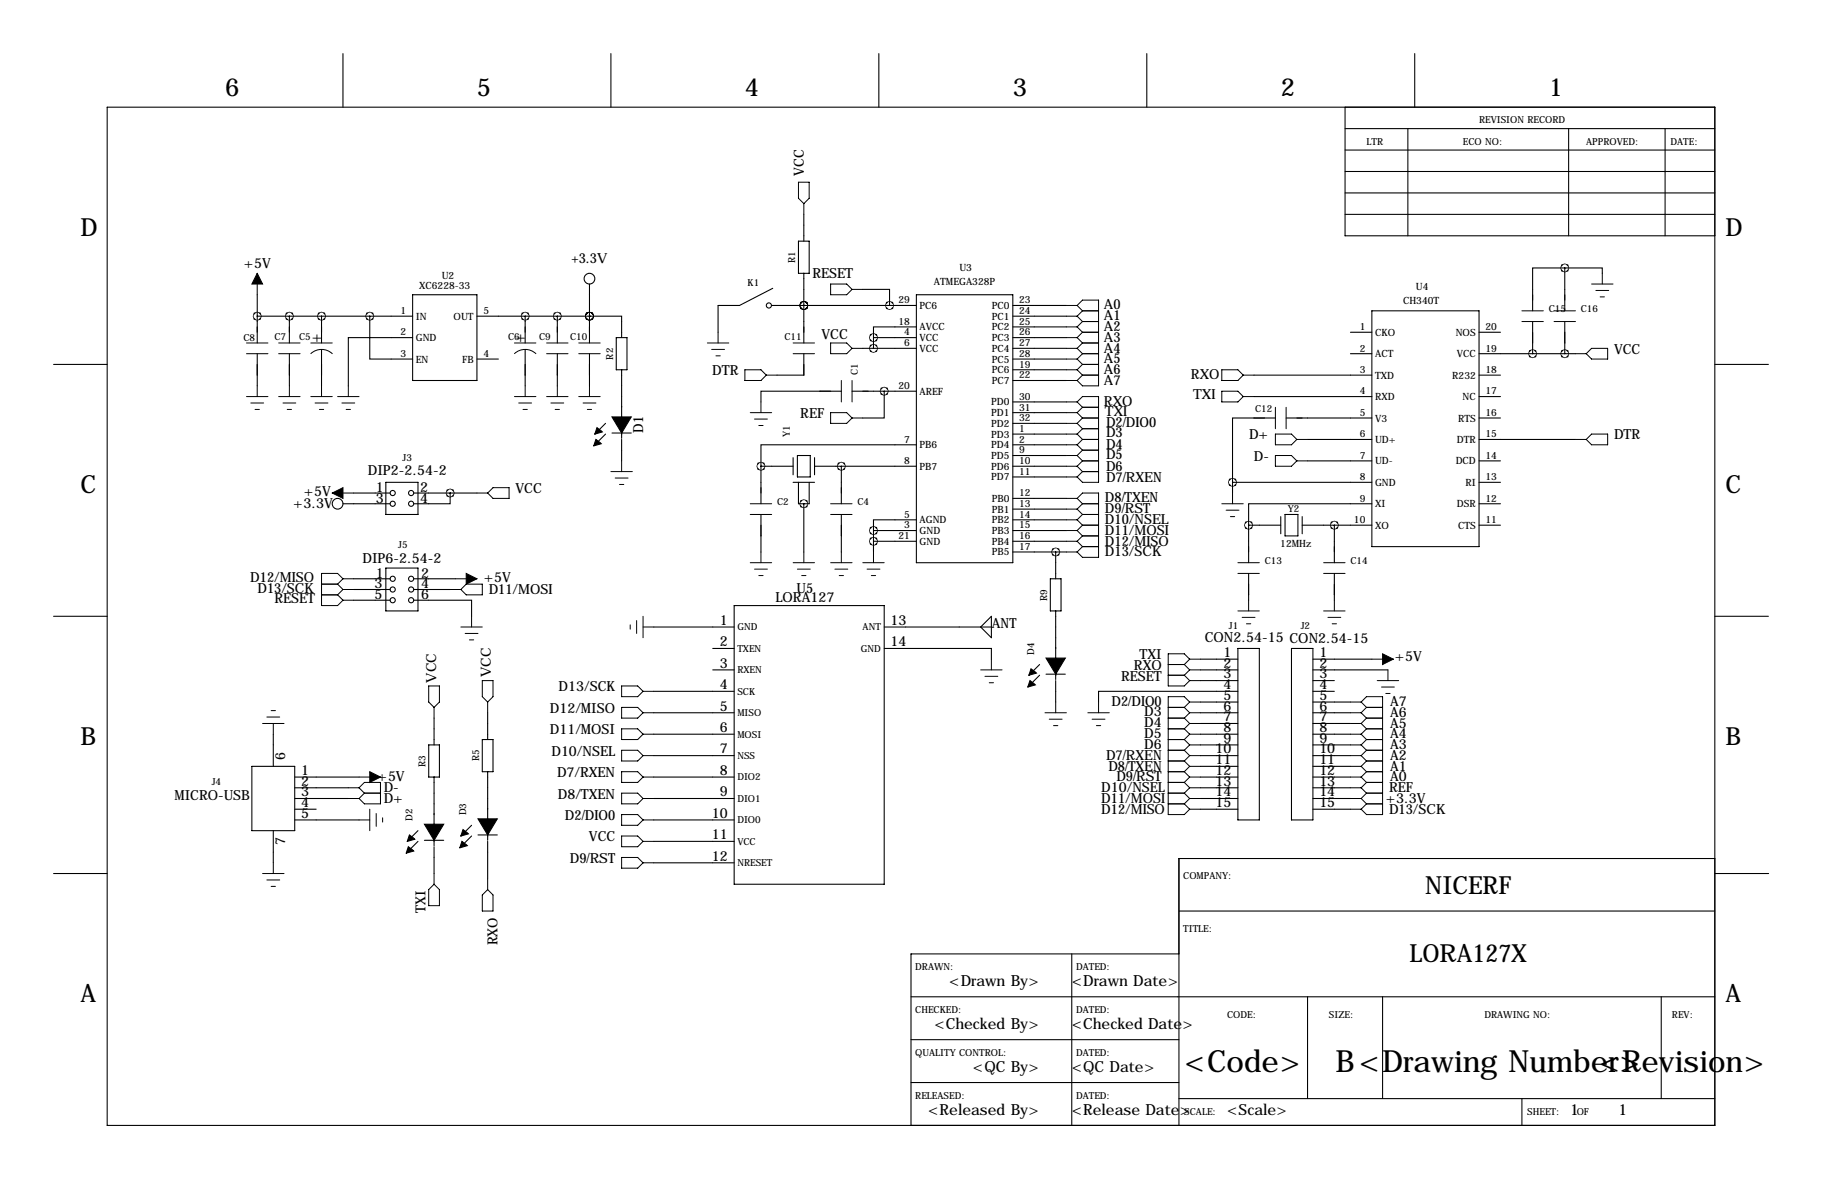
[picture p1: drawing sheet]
<svg xmlns="http://www.w3.org/2000/svg" width="432mm" height="279mm" viewBox="0 0 432 279" stroke-linecap="round" stroke-linejoin="round" font-family="sans-serif">
<g fill="none" stroke="#000" stroke-width=".25">
<path d="M81.3 12.7v12.7M144.8 12.7v12.7M208.3 12.7v12.7M271.8 12.7v12.7M335.3 12.7v12.7M25.4 25.4h381v241.3h-381zM318.8 30.5h87.6M318.8 35.6h87.6M318.8 25.4v30.5h87.6M333.7 30.5v25.4M371.8 30.5v25.4M394.6 30.5v25.4"/>
<path d="M189.2 57.2h2.6v7.6h-2.6zM190.5 50.8v6.4M318.8 45.7h87.6M318.8 50.8h87.6M318.8 40.6h87.6M61 69.8v11.5M61 74.9h36.8M68.6 74.9v6.4M76.2 74.9v6.4M87.6 74.9v10.2h10.2M97.8 69.8h15.2v20.4h-15.2zM113 74.9h26.7"/>
<path d="M124.5 74.9v6.4M132.1 74.9v6.4M139.7 74.9h7.6v5.1M139.7 74.9h.1M139.7 67.3v14M182.9 72.4h34.3M183.1 68.3l-7.8 4.1h-5.1v6.3M190.5 72.4h.1M190.5 64.8v16.5M204.5 68.6h6.3v3.8M217.2 77.5h-10.2v2.5M217.2 69.8h22.8v63.5h-22.8z"/>
<path d="M240 72.4h12.7M240 74.9h12.7M240 77.5h12.7M320 78.7h5.1M325.1 73.7h25.4v55.8h-25.4zM350.5 78.7h5.1M363.2 76.2v7.6M370.8 63.5h-7.6v10.2M370.8 63.5h8.9v1.3M370.8 63.5v10.2M370.8 76.2v7.6M12.7 86.4h12.7"/>
<path d="M61 83.8v7.6M68.6 83.8v7.6M76.2 82.8v8.6M97.8 80h-15.3v11.4M113 85.1h5.1M124.5 82.8v8.6M132.1 83.8v7.6M139.7 83.8v7.6M146 80h2.6v7.6h-2.6zM147.3 87.6v16.3M190.5 83.8v5.1h-6.4M199.4 92.7h-19.1v2.5"/>
<path d="M201.9 92.7h15.3M204.5 82.5h12.7M207 80h10.2M207 80v2.5M209.5 92.7v6.4h-5M240 87.6h12.7M240 80h12.7M240 90.2h12.7M240 85.1h12.7M240 82.5h12.7M240 95.2h12.7M240 97.8h12.7"/>
<path d="M297.2 88.9h27.9M297.2 94h27.9M302.3 99.1h-10.2v15.2M304.8 99.1h20.3M320 83.8h5.1M350.5 99.1h5.1M350.5 83.8h22.9M350.5 88.9h5.1M350.5 94h5.1M406.4 86.4h12.7M81.3 119.4h11.2M83.8 116.8h8.7"/>
<path d="M91.4 114.3h7.7v7.6h-7.7zM98 116.8h15M106.7 116.8v2.6h-8.7M143.5 100.3l-2.5 2.6M143.5 102.9l-2.5 2.5M145 102.6h4.6M147.3 104.1v5.1M180.3 110.5h7.7M180.3 110.5v8.9M188 108.5v4M188 114.3h5M189 107.9h3v5.1h-3z"/>
<path d="M189.2 114.3v5.1h2.6v-5.1M190.5 119.4v11.4M193 108.5v4M193 110.5h24.2M199.4 110.5v8.9M217.2 105.4h-36.9v5.1M240 107.9h12.7M240 113h12.7M240 110.5h12.7M240 105.4h12.7M240 100.3h12.7M240 102.9h12.7"/>
<path d="M240 118.1h12.7M292.1 114.3h33M292.1 114.3v2.5M309.9 104.1h15.2M309.9 109.2h15.2M325.1 119.4h-29.2v5.1M350.5 114.3h5.1M350.5 119.4h5.1M350.5 104.1h22.9M350.5 109.2h5.1M83.8 137.2h8.7M83.8 139.7h8.7"/>
<path d="M91.4 134.6h7.7v10.2h-7.7zM98 137.2h9.9M98 139.7h8.7M180.3 121.9v8.9M199.4 121.9v8.9M207 125.7h10.2M207 128.3h10.2M207 125.7v5.1M217.2 123.2h-10.2v2.5M240 123.2h12.7M240 125.7h12.7M240 128.3h12.7"/>
<path d="M240 120.7h12.7M240 130.8h12.7M248.9 137.2h2.6v7.6h-2.6zM250.2 130.8v6.4M295.9 124.5h7.6M295.9 124.5v8.8M295.9 135.9v6.3M303.5 122.4v4.1M304.5 121.9h3.1v5.1h-3.1zM308.6 122.4v4.1M308.6 124.5h16.5M316.2 124.5v8.8"/>
<path d="M316.2 135.9v6.3M350.5 124.5h5.1M12.7 146h12.7M83.8 142.2h8.7M98 142.2h13.8v3.8M154.9 148.6h19.1M168.9 153.7h5.1M168.9 158.8h5.1M174 143.5h35.5v66h-35.5zM209.5 153.7h25.4v2.5M209.5 148.6h25.4M232.4 148.6l2.5-2.6v5.1z"/>
<path d="M246.4 157.5l-2.6 2.5M247.9 159.8h4.6M250.2 144.8v16.2M284.5 156.2h8.9M284.5 158.8h8.9M293.4 153.7h5v40.6h-5zM306.1 153.7h5v40.6h-5zM311.1 156.2h14M311.1 158.8h17.8M406.4 146h12.7M64.8 174v7.6M101.6 176.5h2.5v7.6h-2.5z"/>
<path d="M102.9 170.2v6.3M114.3 175.3h2.5v7.6h-2.5zM115.6 168.9v6.4M154.9 163.8h19.1M154.9 168.9h19.1M154.9 174h19.1M154.9 179.1h19.1M246.4 160l-2.6 2.6M250.2 161.3v5.1M284.5 176.5h8.9M284.5 161.3h8.9M284.5 166.4h8.9"/>
<path d="M284.5 168.9h8.9M284.5 171.4h8.9M284.5 174h8.9M284.5 179.1h8.9M293.4 163.8h-33.1v2.6M311.1 176.5h8.9M311.1 161.3h5.1M311.1 163.8h5.1M311.1 166.4h8.9M311.1 168.9h8.9M311.1 171.4h8.9M311.1 174h8.9"/>
<path d="M311.1 179.1h8.9M59.7 181.6h10.1v15.2h-10.1zM64.8 196.8v7.7M69.8 184.1h15.3M69.8 186.7h12.7M69.8 189.2h12.7M69.8 191.8h5.1M69.8 194.3h15.3M99.1 196.8l-2.6 2.6M99.1 199.4l-2.6 2.5M100.6 199.1h4.6M102.9 184.1v16.3"/>
<path d="M111.8 195.6l-2.6 2.5M111.8 198.1l-2.6 2.6M113.3 197.9h4.6M115.6 182.9v16.2M115.6 199.4v8.9M154.9 184.1h19.1M154.9 189.2h19.1M154.9 194.3h19.1M154.9 199.4h19.1M284.5 184.1h8.9M284.5 181.6h8.9M284.5 186.7h8.9"/>
<path d="M284.5 189.2h8.9M284.5 191.8h8.9M311.1 184.1h8.9M311.1 181.6h8.9M311.1 186.7h8.9M311.1 189.2h8.9M311.1 191.8h8.9M12.7 207h12.7M102.9 200.7v6.3M154.9 204.5h19.1M279.4 215.9h127M406.4 203.5h-127v63.2"/>
<path d="M406.5 207h12.7M215.9 236.2h190.5M254 226.1v40.6M279.4 226.1h-63.5v40.6M309.9 236.2v24.1M327.7 236.2v24.1M393.7 236.2v24.1M215.9 246.4h63.5M215.9 256.5h63.5M279.4 260.3h127M360.7 260.3v6.4"/>
<circle cx="139.7" cy="66" r="1.27"/>
<circle cx="182.2" cy="72.4" r=".61"/>
<circle cx="80" cy="119.4" r="1.27"/>
<circle cx="93.1" cy="116.8" r=".61"/>
<circle cx="93.1" cy="119.4" r=".61"/>
<circle cx="97.4" cy="116.8" r=".61"/>
<circle cx="97.4" cy="119.4" r=".61"/>
<circle cx="93.1" cy="137.2" r=".61"/>
<circle cx="93.1" cy="139.7" r=".61"/>
<circle cx="97.4" cy="137.2" r=".61"/>
<circle cx="97.4" cy="139.7" r=".61"/>
<circle cx="93.1" cy="142.2" r=".61"/>
<circle cx="97.4" cy="142.2" r=".61"/>
</g>
<g fill="none" stroke="#000" stroke-width=".24">
<path d="M189.2 43.2h2.6v3.8l-1.3 1.3-1.3-1.3zM190.5 48.3v2.5M61 64.8v5M170.2 78.7v2.6M196.8 67.3h3.9l1.2 1.3-1.2 1.2h-3.9zM201.9 68.6h2.6M252.7 72.4h2.6M252.7 74.9h2.6M252.7 77.5h2.6M255.3 72.4l1.2 1.3M255.3 72.4l1.2-1.3h3.8v20.3h-3.8l-1.2-1.2M255.3 74.9l1.2 1.3"/>
<path d="M255.3 77.5l1.2 1.2M256.5 73.7h3.8M256.5 76.2h3.8M256.5 73.7l-1.2 1.2M256.5 78.7h3.8M256.5 76.2l-1.2 1.3M256.5 78.7l-1.2 1.3M360.7 73.7h5.1M360.7 76.2h5.1M368.3 73.7h5.1M368.3 76.2h5.1M377.2 67.3h5.1"/>
<path d="M378.2 68.8h3.1M379.2 70.4h1M379.7 64.8v2.5M58.4 81.3h5.1M58.4 83.8h5.1M58.4 94h5.1M59.4 95.5h3.1M60.5 97h1M61 91.4v2.6M66 81.3h5.1M66 83.8h5.1M66 94h5.1"/>
<path d="M67.1 95.5h3M68.1 97h1M68.6 91.4v2.6M73.7 81.3h5M73.7 94h5M73.7 83.8a3.7 3.7 0 0 1 5 0M74.7 95.5h3M75.7 97h1M76.2 91.4v2.6M80 94h5.1M81 95.5h3.1M82 97h1.1"/>
<path d="M82.5 91.4v2.6M121.9 81.3h5.1M121.9 94h5.1M121.9 83.8a3.7 3.7 0 0 1 5.1 0M122.9 95.5h3.1M124 97h1M124.5 91.4v2.6M129.5 81.3h5.1M129.5 83.8h5.1M129.5 94h5.1M130.6 95.5h3M131.6 97h1"/>
<path d="M132.1 91.4v2.6M137.2 81.3h5M137.2 83.8h5M137.2 94h5M138.2 95.5h3M139.2 97h1M139.7 91.4v2.6M167.6 81.3h5.1M168.7 82.8h3M169.7 84.3h1M176.5 87.6h3.8l1.3 1.3-1.3 1.3h-3.8zM177.8 97.8h5.1"/>
<path d="M178.8 99.3h3.1M180.3 95.2v2.6M181.6 88.9h2.5M188 81.3h5M188 83.8h5M196.8 81.3h3.9l1.2 1.2-1.2 1.3h-3.9zM196.8 97.8h3.9l1.2 1.3-1.2 1.2h-3.9zM199.4 90.2v5M201.9 90.2v5M201.9 82.5h2.6M201.9 99.1h2.6M252.7 82.5h2.6"/>
<path d="M252.7 80h2.6M252.7 85.1h2.6M252.7 87.6h2.6M252.7 90.2h2.6M252.7 95.2h2.6M252.7 97.8h2.6M255.3 95.2l1.2-1.2h3.8v20.3h-3.8l-1.2-1.3M255.3 80l1.2 1.3M255.3 82.5l1.2 1.3M255.3 85.1l1.2 1.3M255.3 87.6l1.2 1.3M255.3 95.2l1.2 1.3"/>
<path d="M255.3 97.8l1.2 1.3M256.5 81.3h3.8M256.5 83.8h3.8M256.5 81.3l-1.2 1.2M256.5 86.4h3.8M256.5 83.8l-1.2 1.3M256.5 88.9h3.8M256.5 86.4l-1.2 1.2M256.5 88.9l-1.2 1.3M256.5 99.1h3.8M256.5 99.1l-1.2 1.2M256.5 96.5h3.8"/>
<path d="M256.5 96.5l-1.2 1.3M289.6 87.6h3.8l1.2 1.3-1.2 1.3h-3.8zM289.6 92.7h3.8l1.2 1.3-1.2 1.2h-3.8zM294.6 94h2.6M294.6 88.9h2.6M302.3 96.5v5.1M304.8 96.5v5.1M373.4 83.8h2.5M375.9 83.8l1.3-1.3h3.8v2.6h-3.8zM78.7 116.8h5.1M113 116.8h2.6M115.6 116.8l1.2-1.2h3.8v2.5h-3.8z"/>
<path d="M144.8 111.8h5.1M145.8 113.3h3M146.8 114.8h1M147.3 109.2v2.6M177.8 119.4h5.1M179.8 100.8h1M196.8 119.4h5.1M252.7 118.1h2.6M252.7 105.4h2.6M252.7 102.9h2.6M252.7 110.5h2.6M252.7 107.9h2.6"/>
<path d="M252.7 100.3h2.6M252.7 113h2.6M255.3 118.1l1.2-1.3h3.8v15.3h-3.8l-1.2-1.3M255.3 100.3l1.2 1.3M255.3 102.9l1.2 1.2M255.3 105.4l1.2 1.3M255.3 107.9l1.2 1.3M255.3 110.5l1.2 1.3M255.3 118.1l1.2 1.3M256.5 119.4h3.8M256.5 111.8h3.8M256.5 104.1h3.8"/>
<path d="M256.5 109.2h3.8M256.5 101.6h3.8M256.5 101.6l-1.2 1.3M256.5 106.7h3.8M256.5 104.1l-1.2 1.3M256.5 106.7l-1.2 1.2M256.5 109.2l-1.2 1.3M256.5 111.8l-1.2 1.2M256.5 119.4l-1.2 1.3M289.6 119.4h5M292.1 116.8v2.6M302.3 102.9h3.8l1.2 1.2-1.2 1.3h-3.8z"/>
<path d="M302.3 107.9h3.8l1.2 1.3-1.2 1.3h-3.8zM307.3 104.1h2.6M307.3 109.2h2.6M373.4 104.1h2.5M377.2 102.9h3.8v2.5h-3.8l-1.3-1.3zM76.2 138.4h3.8M80 138.4l1.3 1.3M81.3 137.2l-1.3-1.3h-3.8v7.6h3.8l1.3-1.3M81.3 137.2h2.5M81.3 137.2l-1.3 1.2M81.3 139.7h2.5M81.3 139.7l-1.3 1.3"/>
<path d="M106.7 139.7h2.5M107.9 137.2h5.1M110.5 138.4h3.8v2.6h-3.8l-1.3-1.3zM177.8 121.9h5.1M177.8 133.3h5.1M178.8 134.9h3.1M179.8 136.4h1M180.3 130.8v2.5M188 133.3h5M189 134.9h3M190 136.4h1M190.5 130.8v2.5"/>
<path d="M196.8 121.9h5.1M196.8 133.3h5.1M197.9 134.9h3M198.9 136.4h1M199.4 130.8v2.5M204.5 133.3h5M205.5 134.9h3M206.5 136.4h1M207 130.8v2.5M252.7 120.7h2.6M252.7 123.2h2.6M252.7 125.7h2.6"/>
<path d="M252.7 128.3h2.6M252.7 130.8h2.6M255.3 120.7l1.2 1.2M255.3 123.2l1.2 1.3M255.3 125.7l1.2 1.3M255.3 128.3l1.2 1.2M256.5 121.9h3.8M256.5 124.5h3.8M256.5 121.9l-1.2 1.3M256.5 127h3.8M256.5 124.5l-1.2 1.2M256.5 129.5h3.8"/>
<path d="M256.5 127l-1.2 1.3M256.5 129.5l-1.2 1.3M290.6 120.9h3M291.6 122.4h1M293.4 133.3h5M293.4 135.9h5M313.7 133.3h5.1M313.7 135.9h5.1M76.2 141h3.8M80 141l1.3 1.2M81.3 142.2h2.5M109.2 148.6h5.1"/>
<path d="M110.2 150.1h3.1M111.3 151.6h1M111.8 146v2.6M149.4 148.1v1M150.9 147.1v3M152.4 148.6h2.5M152.4 146v5.1M232.4 158.8h5.1M234.9 156.2v2.6M276.9 157.5h3.8M280.7 157.5l1.2 1.3M281.9 156.2l-1.2-1.3h-3.8v7.7h3.8l1.2-1.3"/>
<path d="M281.9 156.2h2.6M281.9 156.2l-1.2 1.3M281.9 158.8h2.6M281.9 158.8l-1.2 1.2M293.4 144.8h5M294.4 146.3h3M295.4 147.8h1M295.9 142.2v2.6M313.7 144.8h5.1M314.7 146.3h3.1M315.7 147.8h1M316.2 142.2v2.6"/>
<path d="M325.1 156.2h5.1M328.9 158.8v2.5M62.2 171.4h5.1M63.2 169.9h3.1M64.3 168.4h1M64.8 171.4v2.6M101.6 162.6h2.5v3.8l-1.2 1.2-1.3-1.2zM102.9 167.6v2.6M114.3 161.3h2.5v3.8l-1.2 1.3-1.3-1.3zM115.6 166.4v2.5M147.3 162.6h3.8l1.3 1.2-1.3 1.3h-3.8zM147.3 167.6h3.8l1.3 1.3-1.3 1.3h-3.8z"/>
<path d="M147.3 172.7h3.8l1.3 1.3-1.3 1.3h-3.8zM147.3 177.8h3.8l1.3 1.3-1.3 1.2h-3.8zM152.4 168.9h2.5M152.4 174h2.5M152.4 179.1h2.5M152.4 163.8h2.5M233.4 160.3h3.1M234.4 161.8h1.1M247.6 168.9h5.1M248.7 170.4h3M249.7 172h1M250.2 166.4v2.5"/>
<path d="M257.8 168.9h5.1M258.8 170.4h3.1M259.8 172h1.1M260.3 166.4v2.5M276.9 160h3.8M276.9 167.6h3.8M276.9 170.2h3.8M276.9 172.7h3.8M276.9 175.3h3.8M276.9 177.8h3.8M280.7 160l1.2 1.3M280.7 167.6l1.2 1.3"/>
<path d="M280.7 170.2l1.2 1.2M280.7 172.7l1.2 1.3M280.7 175.3l1.2 1.2M280.7 177.8l1.2 1.3M281.9 161.3h2.6M281.9 171.4h2.6M281.9 166.4l-1.2-1.3h-3.8v27.9h3.8l1.2-1.2M281.9 168.9h2.6M281.9 166.4h2.6M281.9 166.4l-1.2 1.2M281.9 168.9l-1.2 1.3M281.9 171.4l-1.2 1.3"/>
<path d="M281.9 174h2.6M281.9 174l-1.2 1.3M281.9 176.5h2.6M281.9 176.5l-1.2 1.3M281.9 179.1h2.6M281.9 179.1l-1.2 1.2M320 171.4h2.6M320 168.9h2.6M320 166.4h2.6M320 174h2.6M320 176.5h2.6M320 179.1h2.6"/>
<path d="M322.6 166.4l1.2-1.3h3.9v27.9h-3.9l-1.2-1.2M322.6 166.4l1.2 1.2M322.6 168.9l1.2 1.3M322.6 171.4l1.2 1.3M322.6 174l1.2 1.3M322.6 176.5l1.2 1.3M322.6 179.1l1.2 1.2M323.8 167.6h3.9M323.8 170.2h3.9M323.8 172.7h3.9M323.8 175.3h3.9M323.8 177.8h3.9"/>
<path d="M323.8 167.6l-1.2 1.3M323.8 170.2l-1.2 1.2M323.8 172.7l-1.2 1.3M323.8 175.3l-1.2 1.2M323.8 177.8l-1.2 1.3M326.4 161.3h5.1M327.4 162.8h3.1M328.4 164.3h1M82.5 186.7h2.6M82.5 189.2h2.6M85.1 184.1h5.1M85.1 194.3h2.5"/>
<path d="M85.1 186.7l1.3 1.3M85.1 186.7l1.3-1.3h3.8v5.1h-3.8l-1.3-1.3M86.4 188h3.8M86.4 188l-1.3 1.2M87.6 191.8v5M89.2 192.8v3M90.7 193.8v1M147.3 182.9h3.8l1.3 1.2-1.3 1.3h-3.8zM147.3 188h3.8l1.3 1.2-1.3 1.3h-3.8zM147.3 193h3.8l1.3 1.3-1.3 1.3h-3.8zM147.3 198.1h3.8l1.3 1.3-1.3 1.3h-3.8zM152.4 184.1h2.5"/>
<path d="M152.4 194.3h2.5M152.4 189.2h2.5M152.4 199.4h2.5M276.9 188h3.8M276.9 185.4h3.8M276.9 190.5h3.8M276.9 180.3h3.8M276.9 182.9h3.8M280.7 180.3l1.2 1.3M280.7 182.9l1.2 1.2M280.7 185.4l1.2 1.3M280.7 188l1.2 1.2"/>
<path d="M280.7 190.5l1.2 1.3M281.9 184.1h2.6M281.9 186.7h2.6M281.9 189.2h2.6M281.9 181.6h2.6M281.9 181.6l-1.2 1.3M281.9 184.1l-1.2 1.3M281.9 186.7l-1.2 1.3M281.9 189.2l-1.2 1.3M281.9 191.8h2.6M320 184.1h2.6M320 186.7h2.6"/>
<path d="M320 189.2h2.6M320 181.6h2.6M320 191.8h2.6M322.6 181.6l1.2 1.3M322.6 184.1l1.2 1.3M322.6 186.7l1.2 1.3M322.6 189.2l1.2 1.3M323.8 188h3.9M323.8 185.4h3.9M323.8 190.5h3.9M323.8 180.3h3.9M323.8 182.9h3.9"/>
<path d="M323.8 180.3l-1.2 1.3M323.8 182.9l-1.2 1.2M323.8 185.4l-1.2 1.3M323.8 188l-1.2 1.2M323.8 190.5l-1.2 1.3M62.2 207h5.1M63.2 208.5h3.1M64.3 210.1h1M64.8 204.5v2.5M102.9 207v2.5M102.9 209.5l1.2 1.3v3.8h-2.5v-3.8zM114.3 212.1l1.3-1.3 1.2 1.3v3.8h-2.5z"/>
<path d="M115.6 208.3v2.5M147.3 203.2h3.8l1.3 1.3-1.3 1.2h-3.8zM152.4 204.5h2.5"/>
</g>
<g fill="#000" stroke="#000" stroke-width=".25">
<path d="M147.3 98.8h2.3l-2.3 3.8zM145 98.8h2.3v3.8zM141.2 104.1l1.3 1.1-1.8 .5zM141.5 101.3l1.2 1.1-1.7 .5zM250.2 156h2.3l-2.3 3.8zM247.9 156h2.3v3.8zM244.1 161.3l1.3 1-1.8 .5zM244.3 158.5l1.3 1-1.8 .5zM97 197.9l1.3 1-1.8 .5zM102.9 195.3h2.3l-2.3 3.8zM100.6 195.3h2.3v3.8zM109.7 196.6l1.3 1-1.8 .5z"/>
<path d="M115.6 194.1h2.3l-2.3 3.8zM113.3 194.1h2.3v3.8zM96.8 200.7l1.2 1-1.7 .5zM109.5 199.4l1.2 1-1.7 .5z"/>
</g>
<path d="M61 64.8l1.2 2.5h-2.5zM78.7 116.8l2.6-1.2v2.5zM110.5 135.9l2.5 1.3-2.5 1.2zM327.7 154.9l2.5 1.3-2.5 1.3zM87.6 182.9l2.6 1.2-2.6 1.3z" fill="#000" stroke="#000" stroke-width=".24"/>
<path d="M190.4 72.4a.1 .1 0 0 0 .2 0 .1 .1 0 0 0-.2 0zM180.3 110.5a.07 .07 0 0 0 .1 0 .07 .07 0 0 0-.1 0zM199.3 110.5a.1 .1 0 0 0 .2 0 .1 .1 0 0 0-.2 0zM206.9 128.3a.1 .1 0 0 0 .2 0 .1 .1 0 0 0-.2 0zM206.9 125.7a.1 .1 0 0 0 .2 0 .1 .1 0 0 0-.2 0zM190.4 119.4a.1 .1 0 0 0 .2 0 .1 .1 0 0 0-.2 0zM87.6 74.9a.07 .07 0 0 0 .1 0 .07 .07 0 0 0-.1 0zM124.4 74.9a.07 .07 0 0 0 .1 0 .07 .07 0 0 0-.1 0zM132 74.9a.07 .07 0 0 0 .1 0 .07 .07 0 0 0-.1 0zM76.1 74.9a.1 .1 0 0 0 .2 0 .1 .1 0 0 0-.2 0zM68.5 74.9a.07 .07 0 0 0 .1 0 .07 .07 0 0 0-.1 0zM60.9 74.9a.07 .07 0 0 0 .1 0 .07 .07 0 0 0-.1 0zM139.6 74.9a.1 .1 0 0 0 .2 0 .1 .1 0 0 0-.2 0zM106.6 116.8a.07 .07 0 0 0 .1 0 .07 .07 0 0 0-.1 0zM206.9 82.5a.1 .1 0 0 0 .2 0 .1 .1 0 0 0-.2 0zM206.9 80a.1 .1 0 0 0 .2 0 .1 .1 0 0 0-.2 0zM139.6 74.9a.1 .1 0 0 0 .2 0 .1 .1 0 0 0-.2 0zM190.4 72.4a.1 .1 0 0 0 .2 0 .1 .1 0 0 0-.2 0zM292 114.3a.1 .1 0 0 0 .2 0 .1 .1 0 0 0-.2 0zM295.8 124.5a.1 .1 0 0 0 .2 0 .1 .1 0 0 0-.2 0zM316.2 124.5a.07 .07 0 0 0 .1 0 .07 .07 0 0 0-.1 0zM210.8 72.4a.07 .07 0 0 0 .1 0 .07 .07 0 0 0-.1 0zM250.1 130.8a.1 .1 0 0 0 .2 0 .1 .1 0 0 0-.2 0zM209.5 92.7a.07 .07 0 0 0 .1 0 .07 .07 0 0 0-.1 0zM363.2 83.8a.07 .07 0 0 0 .1 0 .07 .07 0 0 0-.1 0zM370.8 83.8a.07 .07 0 0 0 .1 0 .07 .07 0 0 0-.1 0zM370.8 63.5a.07 .07 0 0 0 .1 0 .07 .07 0 0 0-.1 0z" fill="#000" stroke="#000" stroke-width="1.9"/>
<g font-size="7.3">
<text x="280.7" y="254">&lt;Code&gt;</text>
<text x="316.5" y="254">B&lt;Drawing Number&gt;</text>
<text x="379" y="254">&lt;Revision&gt;</text>
</g>
<g font-size="5.9">
<text x="53.3" y="22.9">6</text>
<text x="113" y="22.9">5</text>
<text x="176.5" y="22.9">4</text>
<text x="240" y="22.9">3</text>
<text x="303.5" y="22.9">2</text>
<text x="367" y="22.9">1</text>
<text x="19" y="55.9">D</text>
<text x="408.9" y="55.9">D</text>
<text x="19" y="116.8">C</text>
<text x="408.9" y="116.8">C</text>
<text x="19" y="176.5">B</text>
<text x="408.9" y="176.5">B</text>
<text x="337.8" y="211.9">NICERF</text>
<text x="334.1" y="228">LORA127X</text>
<text x="19" y="237.5">A</text>
<text x="408.9" y="237.5">A</text>
</g>
<g font-size="3.6">
<text x="73.9" y="81">+</text>
<text x="122.2" y="81">+</text>
<text x="225" y="233.7">&lt;Drawn By&gt;</text>
<text x="254" y="233.7">&lt;Drawn Date&gt;</text>
<text x="221.4" y="243.8">&lt;Checked By&gt;</text>
<text x="254" y="243.8">&lt;Checked Date&gt;</text>
<text x="230.6" y="254">&lt;QC By&gt;</text>
<text x="254" y="254">&lt;QC Date&gt;</text>
<text x="220" y="264.2">&lt;Released By&gt;</text>
<text x="254" y="264.2">&lt;Release Date&gt;</text>
<text x="290.8" y="264.2">&lt;Scale&gt;</text>
<text x="372.1" y="264.2">1</text>
<text x="383.5" y="264.2">1</text>
</g>
<g font-size="3.3">
<text x="190.5" y="41.7" transform="rotate(-90 190.5 41.7)">VCC</text>
<text x="57.8" y="63.5">+5V</text>
<text x="135.5" y="62.2">+3.3V</text>
<text x="192.6" y="65.8">RESET</text>
<text x="261.6" y="73.2">A0</text>
<text x="261.6" y="75.9">A1</text>
<text x="194.7" y="80.3">VCC</text>
<text x="261.6" y="78.5">A2</text>
<text x="261.6" y="81">A3</text>
<text x="261.6" y="83.6">A4</text>
<text x="382.5" y="83.8">VCC</text>
<text x="168.8" y="88.9">DTR</text>
<text x="261.6" y="86.1">A5</text>
<text x="261.6" y="88.6">A6</text>
<text x="282.3" y="89.9">RXO</text>
<text x="261.6" y="91.2">A7</text>
<text x="282.8" y="94.5">TXI</text>
<text x="189.7" y="99.1">REF</text>
<text x="261.6" y="96.3">RXO</text>
<text x="261.9" y="98.6">TXI</text>
<text x="262.1" y="101.1">D2/DIO0</text>
<text x="152.4" y="102.6" transform="rotate(-90 152.4 102.6)">D1</text>
<text x="262.1" y="103.6">D3</text>
<text x="262.1" y="106.4">D4</text>
<text x="296" y="104.1">D+</text>
<text x="382.5" y="104.1">DTR</text>
<text x="87.2" y="112.5">DIP2-2.54-2</text>
<text x="262.1" y="108.7">D5</text>
<text x="262.1" y="111.5">D6</text>
<text x="297.1" y="109.2">D-</text>
<text x="72" y="117.6">+5V</text>
<text x="89" y="116.6">1</text>
<text x="89" y="119.1">3</text>
<text x="99.6" y="116.6">2</text>
<text x="99.6" y="119.1">4</text>
<text x="122.2" y="116.8">VCC</text>
<text x="261.9" y="118.9">D8/TXEN</text>
<text x="262.1" y="114.3">D7/RXEN</text>
<text x="69.4" y="120.4">+3.3V</text>
<text x="261.9" y="121.7">D9/RST</text>
<text x="261.9" y="124.2">D10/NSEL</text>
<text x="261.9" y="126.7">D11/MOSI</text>
<text x="261.9" y="129.3">D12/MISO</text>
<text x="261.9" y="131.8">D13/SCK</text>
<text x="59.3" y="137.9">D12/MISO</text>
<text x="85.9" y="133.4">DIP6-2.54-2</text>
<text x="89" y="136.9">1</text>
<text x="99.8" y="136.9">2</text>
<text x="114.6" y="137.9">+5V</text>
<text x="61" y="140.5">D13/SCK</text>
<text x="65" y="143">RESET</text>
<text x="88.8" y="139.4">3</text>
<text x="88.8" y="142">5</text>
<text x="99.8" y="139.4">4</text>
<text x="99.8" y="142">6</text>
<text x="115.8" y="140.7">D11/MOSI</text>
<text x="183.8" y="142.8">LORA127</text>
<text x="188.8" y="140.5">U5</text>
<text x="170.6" y="148.1">1</text>
<text x="211.1" y="148.1">13</text>
<text x="235.1" y="148.8">ANT</text>
<text x="170.6" y="153.2">2</text>
<text x="211.1" y="153.2">14</text>
<text x="285.5" y="152.2">CON2.54-15 CON2.54-15</text>
<text x="290" y="155.7">1</text>
<text x="312.7" y="155.7">1</text>
<text x="103.4" y="161.8" transform="rotate(-90 103.4 161.8)">VCC</text>
<text x="116.3" y="160.5" transform="rotate(-90 116.3 160.5)">VCC</text>
<text x="170.6" y="158.2">3</text>
<text x="265.7" y="161.3">RESET</text>
<text x="268.7" y="158.8">RXO</text>
<text x="270.1" y="156.2">TXI</text>
<text x="290" y="158.2">2</text>
<text x="290" y="160.8">3</text>
<text x="312.7" y="158.2">2</text>
<text x="312.7" y="160.8">3</text>
<text x="330.5" y="156.7">+5V</text>
<text x="132.4" y="163.8">D13/SCK</text>
<text x="170.6" y="163.3">4</text>
<text x="263.4" y="167.4">D2/DIO0</text>
<text x="290" y="163.3">4</text>
<text x="290" y="165.9">5</text>
<text x="312.7" y="163.3">4</text>
<text x="312.7" y="165.9">5</text>
<text x="329.4" y="167.4">A7</text>
<text x="130.3" y="174">D11/MOSI</text>
<text x="130.3" y="168.9">D12/MISO</text>
<text x="170.6" y="168.4">5</text>
<text x="170.6" y="173.5">6</text>
<text x="271.2" y="169.7">D3</text>
<text x="271.2" y="172.2">D4</text>
<text x="290" y="168.4">6</text>
<text x="290" y="170.9">7</text>
<text x="290" y="173.5">8</text>
<text x="312.7" y="168.4">6</text>
<text x="312.7" y="170.9">7</text>
<text x="312.7" y="173.5">8</text>
<text x="329.4" y="169.9">A6</text>
<text x="329.4" y="172.5">A5</text>
<text x="130.7" y="179.1">D10/NSEL</text>
<text x="170.6" y="178.6">7</text>
<text x="271.2" y="175">D5</text>
<text x="271.2" y="177.5">D6</text>
<text x="288.1" y="178.6">10</text>
<text x="290" y="176">9</text>
<text x="312.7" y="176">9</text>
<text x="312.7" y="178.6">10</text>
<text x="329.4" y="175">A4</text>
<text x="329.4" y="177.5">A3</text>
<text x="67.6" y="180.1" transform="rotate(-90 67.6 180.1)">6</text>
<text x="71.4" y="183.6">1</text>
<text x="89.5" y="185.2">+5V</text>
<text x="132" y="184.1">D7/RXEN</text>
<text x="170.6" y="183.6">8</text>
<text x="262.1" y="180.1">D7/RXEN</text>
<text x="262.7" y="182.6">D8/TXEN</text>
<text x="264.6" y="185.2">D9/RST</text>
<text x="288.1" y="181.1">11</text>
<text x="288.1" y="183.6">12</text>
<text x="312.7" y="181.1">11</text>
<text x="312.7" y="183.6">12</text>
<text x="329.4" y="180.1">A2</text>
<text x="329.4" y="182.6">A1</text>
<text x="329.4" y="185.2">A0</text>
<text x="41.3" y="189.5">MICRO-USB</text>
<text x="71.4" y="186.2">2</text>
<text x="71.4" y="188.7">3</text>
<text x="71.4" y="191.3">4</text>
<text x="90.9" y="187.7">D-</text>
<text x="90.9" y="190.2">D+</text>
<text x="132.2" y="189.2">D8/TXEN</text>
<text x="170.6" y="188.7">9</text>
<text x="261" y="187.7">D10/NSEL</text>
<text x="261" y="190.2">D11/MOSI</text>
<text x="288.1" y="186.2">13</text>
<text x="288.1" y="188.7">14</text>
<text x="288.1" y="191.3">15</text>
<text x="312.7" y="186.2">13</text>
<text x="312.7" y="188.7">14</text>
<text x="312.7" y="191.3">15</text>
<text x="328.4" y="190.2">+3.3V</text>
<text x="329.2" y="187.7">REF</text>
<text x="71.4" y="193.8">5</text>
<text x="133.9" y="194.3">D2/DIO0</text>
<text x="168.7" y="193.8">10</text>
<text x="261" y="192.8">D12/MISO</text>
<text x="329.2" y="192.8">D13/SCK</text>
<text x="67.6" y="200.3" transform="rotate(-90 67.6 200.3)">7</text>
<text x="139.6" y="199.4">VCC</text>
<text x="168.7" y="198.9">11</text>
<text x="168.7" y="204">12</text>
<text x="135" y="204.5">D9/RST</text>
<text x="100.9" y="216.4" transform="rotate(-90 100.9 216.4)">TXI</text>
<text x="117.9" y="224" transform="rotate(-90 117.9 224)">RXO</text>
</g>
<g font-size="2.4">
<text x="227.4" y="64.3">U3</text>
<text x="99.4" y="68.5">XC6228-33</text>
<text x="104.7" y="66">U2</text>
<text x="212.9" y="71.9">29</text>
<text x="221.3" y="67.4">ATMEGA328P</text>
<text x="241.6" y="71.9">23</text>
<text x="335.6" y="68.8">U4</text>
<text x="94.9" y="74.4">1</text>
<text x="98.6" y="75.8">IN</text>
<text x="107.5" y="75.8">OUT</text>
<text x="114.6" y="74.4">5</text>
<text x="212.9" y="77">18</text>
<text x="217.9" y="73.2">PC6</text>
<text x="235.1" y="73.2">PC0</text>
<text x="235.1" y="75.8">PC1</text>
<text x="241.6" y="74.4">24</text>
<text x="241.6" y="77">25</text>
<text x="332.5" y="72">CH340T</text>
<text x="94.9" y="79.5">2</text>
<text x="98.6" y="80.8">GND</text>
<text x="214.3" y="79.5">4</text>
<text x="214.3" y="82">6</text>
<text x="217.9" y="78.3">AVCC</text>
<text x="217.9" y="80.8">VCC</text>
<text x="217.9" y="83.4">VCC</text>
<text x="235.1" y="78.3">PC2</text>
<text x="235.1" y="80.8">PC3</text>
<text x="235.1" y="83.4">PC4</text>
<text x="241.6" y="79.5">26</text>
<text x="241.6" y="82">27</text>
<text x="322.2" y="78.2">1</text>
<text x="322.2" y="83.3">2</text>
<text x="325.9" y="79.6">CKO</text>
<text x="345" y="79.6">NOS</text>
<text x="352" y="83.3">19</text>
<text x="352" y="78.2">20</text>
<text x="94.9" y="84.6">3</text>
<text x="98.6" y="85.9">EN</text>
<text x="109.6" y="85.9">FB</text>
<text x="114.6" y="84.6">4</text>
<text x="235.1" y="85.9">PC5</text>
<text x="235.1" y="88.5">PC6</text>
<text x="241.6" y="84.6">28</text>
<text x="241.6" y="87.1">19</text>
<text x="241.6" y="89.7">22</text>
<text x="322.2" y="88.4">3</text>
<text x="325.9" y="84.7">ACT</text>
<text x="325.9" y="89.7">TXD</text>
<text x="344.2" y="89.7">R232</text>
<text x="345.3" y="84.7">VCC</text>
<text x="352" y="88.4">18</text>
<text x="212.9" y="92.2">20</text>
<text x="217.9" y="93.5">AREF</text>
<text x="235.1" y="91">PC7</text>
<text x="241.6" y="94.7">30</text>
<text x="322.2" y="93.5">4</text>
<text x="325.9" y="94.8">RXD</text>
<text x="346.6" y="94.8">NC</text>
<text x="352" y="93.5">17</text>
<text x="234.9" y="96.1">PD0</text>
<text x="234.9" y="98.6">PD1</text>
<text x="234.9" y="101.2">PD2</text>
<text x="241.6" y="97.3">31</text>
<text x="241.6" y="99.8">32</text>
<text x="322.2" y="98.6">5</text>
<text x="325.9" y="99.9">V3</text>
<text x="345.5" y="99.9">RTS</text>
<text x="352" y="98.6">16</text>
<text x="214.3" y="104.9">7</text>
<text x="217.9" y="106.2">PB6</text>
<text x="234.9" y="103.7">PD3</text>
<text x="234.9" y="106.2">PD4</text>
<text x="241.6" y="102.4">1</text>
<text x="241.6" y="104.9">2</text>
<text x="241.6" y="107.4">9</text>
<text x="322.2" y="103.6">6</text>
<text x="325.9" y="105">UD+</text>
<text x="345.3" y="105">DTR</text>
<text x="352" y="103.6">15</text>
<text x="214.3" y="110">8</text>
<text x="217.9" y="111.3">PB7</text>
<text x="234.9" y="108.8">PD5</text>
<text x="234.9" y="111.3">PD6</text>
<text x="234.9" y="113.9">PD7</text>
<text x="241.6" y="110">10</text>
<text x="241.6" y="112.5">11</text>
<text x="322.2" y="108.7">7</text>
<text x="322.2" y="113.8">8</text>
<text x="325.9" y="110.1">UD-</text>
<text x="345" y="110.1">DCD</text>
<text x="352" y="113.8">13</text>
<text x="352" y="108.7">14</text>
<text x="235.1" y="118.9">PB0</text>
<text x="241.6" y="117.6">12</text>
<text x="322.2" y="118.9">9</text>
<text x="325.9" y="115.1">GND</text>
<text x="347.3" y="115.1">RI</text>
<text x="352" y="118.9">12</text>
<text x="214.3" y="122.7">5</text>
<text x="214.3" y="125.2">3</text>
<text x="217.9" y="124">AGND</text>
<text x="235.1" y="121.5">PB1</text>
<text x="235.1" y="124">PB2</text>
<text x="241.6" y="120.1">13</text>
<text x="241.6" y="122.7">14</text>
<text x="241.6" y="125.2">15</text>
<text x="320.9" y="124">10</text>
<text x="325.9" y="120.2">XI</text>
<text x="325.9" y="125.3">XO</text>
<text x="345.3" y="120.2">DSR</text>
<text x="345.5" y="125.3">CTS</text>
<text x="352" y="124">11</text>
<text x="212.9" y="127.8">21</text>
<text x="217.9" y="126.6">GND</text>
<text x="217.9" y="129.1">GND</text>
<text x="235.1" y="126.6">PB3</text>
<text x="235.1" y="129.1">PB4</text>
<text x="235.1" y="131.6">PB5</text>
<text x="241.6" y="127.8">16</text>
<text x="241.6" y="130.3">17</text>
<text x="303.4" y="129.5">12MHz</text>
</g>
<g font-size="2.3">
<text x="350.5" y="29.2">REVISION RECORD</text>
<text x="323.8" y="34.3">LTR</text>
<text x="346.7" y="34.3">ECO NO:</text>
<text x="375.9" y="34.3">APPROVED:</text>
<text x="395.9" y="34.3">DATE:</text>
<text x="188.5" y="62.3" transform="rotate(-90 188.5 62.3)">R1</text>
<text x="177.2" y="67.8">K1</text>
<text x="367" y="73.9">C15</text>
<text x="374.6" y="73.9">C16</text>
<text x="57.7" y="80.8">C8</text>
<text x="65.1" y="80.5">C7</text>
<text x="70.9" y="80.5">C5</text>
<text x="120.4" y="80.5">C6</text>
<text x="127.8" y="80.5">C9</text>
<text x="135.1" y="80.5">C10</text>
<text x="185.9" y="80.5">C11</text>
<text x="145.3" y="85.2" transform="rotate(-90 145.3 85.2)">R2</text>
<text x="203.3" y="88.9" transform="rotate(-90 203.3 88.9)">C1</text>
<text x="297.4" y="97.6">C12</text>
<text x="187.2" y="103.5" transform="rotate(-90 187.2 103.5)">Y1</text>
<text x="95.4" y="109.2">J3</text>
<text x="184.1" y="119.6">C2</text>
<text x="203.2" y="119.6">C4</text>
<text x="305.2" y="121.2">Y2</text>
<text x="94.4" y="129.8">J5</text>
<text x="299.7" y="133.6">C13</text>
<text x="320" y="133.6">C14</text>
<text x="248.2" y="142.4" transform="rotate(-90 248.2 142.4)">R9</text>
<text x="174.8" y="149.4">GND</text>
<text x="204.4" y="149.4">ANT</text>
<text x="291.2" y="149.1">J1</text>
<text x="308.3" y="149.1">J2</text>
<text x="174.8" y="154.5">TXEN</text>
<text x="204" y="154.5">GND</text>
<text x="245.1" y="155.1" transform="rotate(-90 245.1 155.1)">D4</text>
<text x="174.8" y="159.6">RXEN</text>
<text x="174.8" y="164.6">SCK</text>
<text x="174.8" y="169.7">MISO</text>
<text x="174.8" y="174.8">MOSI</text>
<text x="174.8" y="179.9">NSS</text>
<text x="50.2" y="185.9">J4</text>
<text x="100.8" y="181.7" transform="rotate(-90 100.8 181.7)">R3</text>
<text x="113.5" y="180.5" transform="rotate(-90 113.5 180.5)">R5</text>
<text x="174.8" y="185">DIO2</text>
<text x="174.8" y="190">DIO1</text>
<text x="97.8" y="194.5" transform="rotate(-90 97.8 194.5)">D2</text>
<text x="110.5" y="193.2" transform="rotate(-90 110.5 193.2)">D3</text>
<text x="174.8" y="195.1">DIO0</text>
<text x="174.8" y="200.2">VCC</text>
<text x="174.8" y="205.3">NRESET</text>
<text x="280.4" y="208.3">COMPANY:</text>
<text x="280.4" y="221">TITLE:</text>
<text x="216.9" y="229.9">DRAWN:</text>
<text x="255" y="229.9">DATED:</text>
<text x="216.9" y="240">CHECKED:</text>
<text x="255" y="240">DATED:</text>
<text x="290.8" y="241.3">CODE:</text>
<text x="315" y="241.3">SIZE:</text>
<text x="351.8" y="241.3">DRAWING NO:</text>
<text x="396.2" y="241.3">REV:</text>
<text x="216.9" y="250.2">QUALITY CONTROL:</text>
<text x="255" y="250.2">DATED:</text>
<text x="216.9" y="260.3">RELEASED:</text>
<text x="255" y="260.3">DATED:</text>
<text x="280.7" y="264.2">SCALE:</text>
<text x="361.9" y="264.2">SHEET:</text>
<text x="373.7" y="264.2">OF</text>
</g>
</svg>
